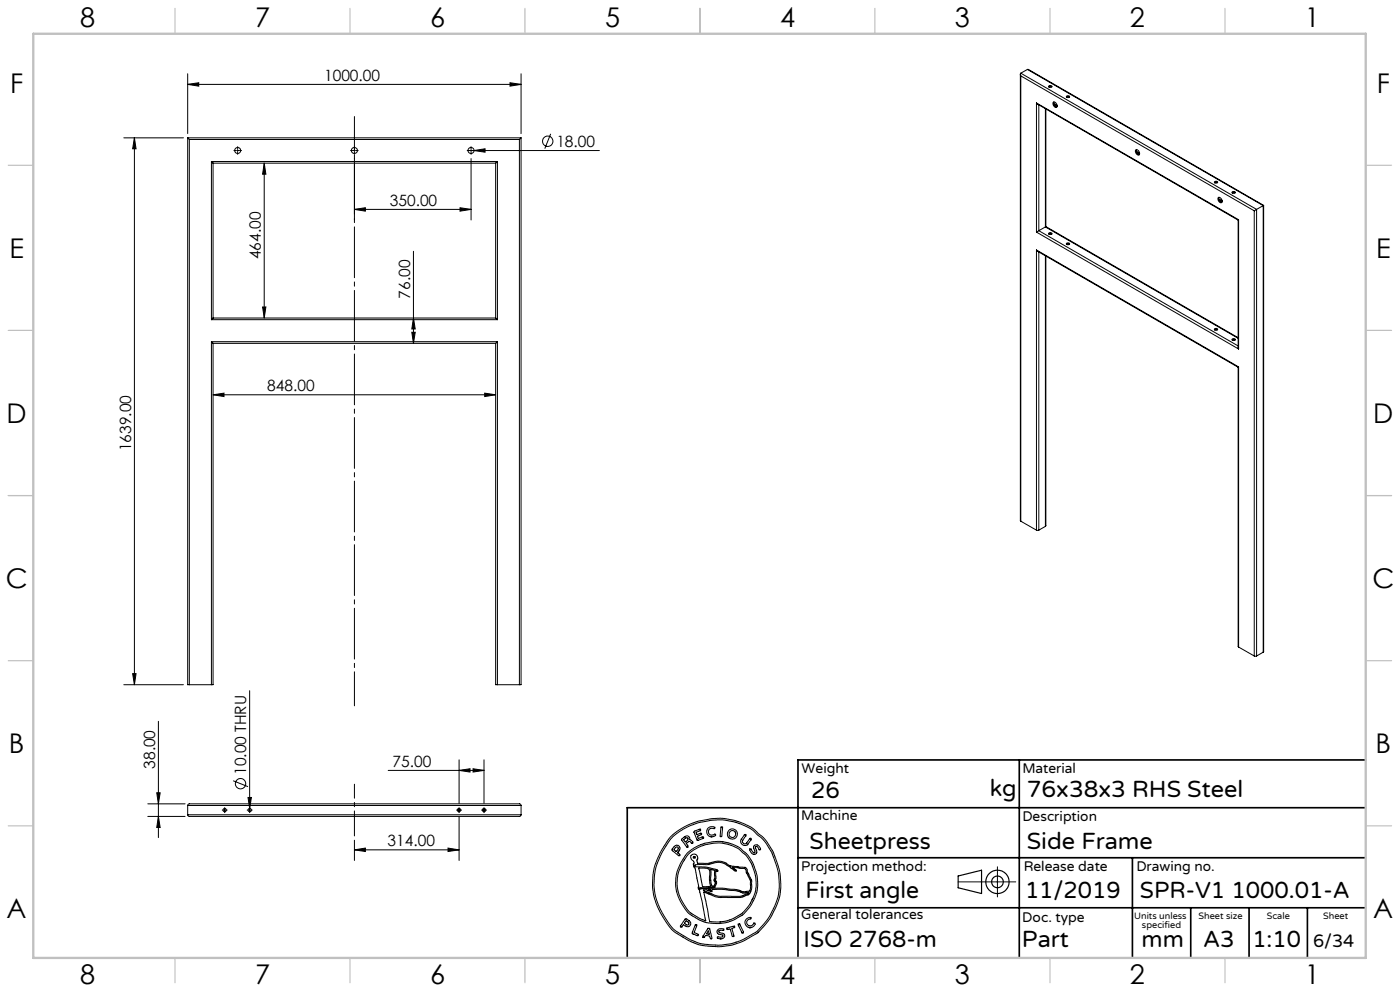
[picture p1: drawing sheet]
<svg xmlns="http://www.w3.org/2000/svg" width="420mm" height="297mm" viewBox="0 0 420 297" stroke-linecap="round" stroke-linejoin="round" font-family="sans-serif">
<g fill="none" stroke="#000" stroke-width=".3">
<path d="M56.3 25.3l3.3-.5v1zM56.3 22.1v17.9M56.3 25.3h100M153 24.8l3.3 .5-3.3 .5zM156.3 22.1v17.9M306.1 22.3l.1 133.9M306.2 21.9v.9M306.2 21.9l70.8 40.9M306.2 22.8l70.1 40.4M306.2 22.8v133.4M308.2 20.8l70.9 40.8M308.2 20.8l-2 1.1"/>
<path d="M308.2 20.8l70.8 40.8M310.9 30.9l60.5 35.1M310.9 30.9v38.7M310.9 30.9l60.7 35M311.6 31.4v37.7M313.6 32.6v35.4M313.8 32.7v35.2M314.6 26l.4-.1 .6 .1M314.7 25.7l.4-.1a.33 .33 0 0 1 .5 .3 .33 .33 0 0 1-.5 .3 .32 .32 0 0 1-.4-.1 .32 .32 0 0 1 0-.4zM316 30.6a.97 .97 0 0 1 1 .5 .97 .97 0 0 1-.2 1.1l-.8-.6zM316.1 31l1 .6M316.2 30.5v1l.3 .4 .5 .2"/>
<path d="M316.2 31.4l.9 .5M319.9 29.1l.4-.2 .6 .2M320 28.8l.5-.1a.3 .3 0 0 1 .3 .1 .3 .3 0 0 1 0 .4h-.8zM37.1 41.3h17.9M40.3 41.3v163.9M40.3 41.3l.5 3.3h-1zM56.3 41.3l.5 .5M56.3 41.3v163.9h.5M56.3 41.3h100M56.8 41.8h99M56.8 41.8v163.4M63.4 48.4l.5 .5"/>
<path d="M63.4 48.4v47.4M63.4 48.4h85.8M63.9 48.9v46.4M63.9 48.9h84.8M70.2 45.1h.6M71 45.1h.6M71.3 44v.6M71.3 44.8v.6M71.3 45.6v.6M71.8 45.1h.7M79.3 48.9l.5 3.3h-1zM79.3 48.9v46.4"/>
<path d="M105.2 45.1h.6M106 45.1h.6M106.3 44v.6M106.3 44.8v.6M106.3 45.6v.6M106.3 47.5v18.4M106.8 45.1h.7M140.2 45.1h39.6M141.3 44v.6M141.3 44.8v.6M141.3 45.6v.6M141.3 47.5v18.4"/>
<path d="M142.2 45.1l3.3-.5v1zM148.7 48.9v46.4M149.2 48.4l-.5 .5M149.2 48.4v47.4M155.8 41.8v163.4M156.3 41.3l-.5 .5M156.3 41.3v163.9h-.5M165.2 40.1l-1.8 4.5M340.8 44.9a.9 .9 0 0 1 .9 .5 .9 .9 0 0 1-.2 1.1l-.8-.8zM340.9 45.3l1 .6M340.9 44.8l-.1 .5 .3 .6 .7 .5M340.9 45.6l1 .6"/>
<path d="M364.3 54.7h1M364.4 54.5l.3-.2a.37 .37 0 0 1 .5 .1 .37 .37 0 0 1 0 .5 .37 .37 0 0 1-.5 0l-.4-.2zM365.5 59.2a.99 .99 0 0 1 .9 .5 .99 .99 0 0 1 0 1.1l-.9-.7zM365.6 59.5l1 .6M365.7 59.1v.9l.3 .5 .5 .1M365.7 59.9l.9 .6M369.6 57.8h1M369.7 57.5l.3-.1a.36 .36 0 0 1 .5 .1 .36 .36 0 0 1 0 .5 .36 .36 0 0 1-.5 0l-.4-.3zM106.3 62.8l3.3-.5v1zM106.3 62.8h35M124 75.3v27.6M138 62.3l3.3 .5-3.3 .5z"/>
<path d="M310.9 74.9l.4 .4 60.1 34.8M310.9 74.9l60.7 35.1M310.9 74.9v84M310.9 69.6l60.7 35M311.6 69.1l-.7 .5M311.6 69.1l59.8 34.6M311.6 75.5v83.4M313.6 68l-2 1.1M313.6 68l57.8 33.4M313.6 76.7v81.1M313.8 67.9l-.2 .1M313.8 76.8l-.2 81"/>
<path d="M313.8 67.9l57.6 33.3M314.6 70.1l.4-.1 .6 .1M314.7 69.8l.4-.1a.33 .33 0 0 1 .5 .3 .33 .33 0 0 1-.5 .3 .32 .32 0 0 1-.4-.1 .32 .32 0 0 1 0-.4zM319.9 73.2l.4-.2 .6 .2M320 72.9l.5-.1a.3 .3 0 0 1 .3 .1 .3 .3 0 0 1 0 .4h-.4a.33 .33 0 0 1-.4 0 .33 .33 0 0 1 0-.4zM371.4 66l.2 38.6M371.6 65.9l-.2 .1M371.6 65.9v38.7M376.3 63.2v133.4M377 62.8l-.7 .4M377 62.8v133.8M379 61.6l-2 1.2"/>
<path d="M379 61.6v133.9M379.1 61.6h-.1M379.1 61.6l-.1 133.9M63.4 95.8h85.8M63.9 95.3l-.5 .5M63.9 95.3h84.8M78.8 92h1l-.5 3.3zM123.5 99.6h1.1l-.6 3.3zM124 95.3l.6 3.3h-1.1zM148.7 95.3l.5 .5M364.3 98.8h1M364.4 98.5l.4-.1a.32 .32 0 0 1 .5 .3 .32 .32 0 0 1-.5 .3l-.5-.2z"/>
<path d="M63.4 102.4l.5 .5M63.4 102.4v102.8M63.4 102.4h85.8M63.9 118.3l3.3-.5v1zM63.9 118.3h84.8M63.9 102.9v102.3h-.5M63.9 102.9h84.8M145.4 117.8l3.3 .5-3.3 .5zM148.7 102.9v102.3h.5M149.2 102.4l-.5 .5M149.2 102.4v102.8M369.6 101.9l.6-.2 .4 .2"/>
<path d="M369.7 101.6l.3-.1a.36 .36 0 0 1 .5 .1 .36 .36 0 0 1 0 .4 .36 .36 0 0 1-.5 .1l-.4-.3zM371.4 110.1l.2 83.8M371.6 110l-.2 .1M371.6 110v83.9M306.2 156.2l4.7 2.7M310.9 158.9h.7M313.6 157.8l-2 1.1M371.6 193.9l4.7 2.7M376.3 196.6h.7M379 195.5l-2 1.1M37.1 205.2h17.9M39.8 201.9h1l-.5 3.3z"/>
<path d="M47.5 216.2v34.8M56.8 205.2h6.6M74.9 207v36.6M149.2 205.2h6.6M47 237.6h1l-.5 3.3zM70 234l4.4 1.8M74.4 239h1l-.5 3.3zM116.5 230.9h28.7M137.7 230.9l3.3-.5v1zM137.7 227.7v13.1M141.9 230.4l3.3 .5-3.3 .5zM145.2 227.7v13.1"/>
<path d="M44.3 240.9h11.2M44.3 244.7h11.2M47.5 244.7l.5 3.3h-1zM56.3 241.4l.4-.5h99.2l.4 .5M56.3 244.2l.4 .5h99.2l.4-.5M56.3 241.4v2.8M56.3 241.4h100M56.3 244.2h100M66.7 242.8h.2M67.2 242.8h.5M67.4 242v.3M67.4 242.5v.6"/>
<path d="M67.4 243.3v.3M67.9 242.8h.3M74.2 242.8h.2M74.6 242.8h.6M75.4 242.8h.3M106.3 254.7l3.3-.5v1zM106.3 251.8v6.1M106.3 254.7h31.4M134.4 254.2l3.3 .5-3.3 .5zM136.9 242.8h.3M137.4 242.8h.6M137.7 242v.3"/>
<path d="M137.7 242.5v.6M137.7 243.3v.3M137.7 244.8v13.1M138.2 242.8h.3M144.5 242.8h.2M145 242.8h.5M145.2 242v.3M145.2 242.5v.6M145.2 243.3v.3M145.7 242.8h.3M156.3 241.4v2.8M201.2 250.8l3.2-2.5 3.4-1.6 1.8-.6 3.4-.7 3.2-.2 4.1 .6 3.3 1.2 2.4 1.4 3.1 2.6 2.7 4.1 1.5 4 .7 2.8 .2 4.3-.5 3.2-2.2 5.1-1.7 2.3-2.5 2.8-3.9 2.2-2.4 1-2.1 .6-3.7 .3-4.1-.3-2.1-.5-3-1.4-4.5-2.9-2.2-3.1-2.1-3.9-1-2.8-.4-2.8 .1-3.9 .7-3.3 2-4.3z"/>
<path d="M201.8 250.8l3.3-2.4 3.5-1.5 4.6-1.1 3.7-.1 3.6 .7 3.8 1.5 1.4 .8 3.2 2.9 2.6 3.9 1.2 3.2 .9 3.2 .2 4.2-.5 3-.9 2.6-1.3 2.6-1.2 1.7-2.9 3.3-4.1 2.3-3.4 1.2-3 .4h-2.8l-3.5-.4-2.8-1-4.2-2.5-1.7-1.4-2.3-3.4-1.7-3.3-1-3.1-.3-3.2 .3-3.7 .6-2.4 1.8-3.8zM202.4 253.6l.8-.3 .7 .6v.7l-.6 .9 .7 .6-.1 .3h-.3l-2-1.6zM202.7 254l.5-.2 .3 .4-.6 1-.7-.5zM204.5 251.4l1.2-.8h.7l.5 .5v.6l.5 .1 .5 .8-.3 .2-.7-.6-.4 .1-.6 .4 .5 .8-.3 .4-1.6-2.1zM205.1 251.6l.9-.6 .4 .3v.4l-.8 .6zM206.1 253.9h.1M206.4 256.1l1.9-1.5 3.3-1.5 3.6-.5 3.1 .4 3.1 1.3 2 1.6 1.9 2.7 .8 1.9 .7 2.7-.1 3.7-.8 2.2-1.7 2.9-1.6 1.8-3.1 1.7-1.8 .6-1.8 .2-2.4-.1a.7 .7 0 0 1-.8-.9l-1.6-8 4.5 1.7 6.9-.1 2.1-.8 .5-.7 .4-1.3v-2.2l-1.3-2.5-.1-.9-.5-.5-4.5-.5-1.7-1-1.5-.4-1.3 .1-2.1 .6h-3.2l-.2-1.1 .2-.6-.2-.7-.7-.4-.9 .2-.3 .4 .1 .6 .9 1-.1 1.4 .5 .7 1 5.3-.2 .6 .4 .5 .3 1.1 1.6 8.2-1.4-.6-3.1-1.8-.8-.7-2-3.1-1.1-3-.2-2.4 .4-2.8 1.1-2.8zM208.2 249.2l1.9-.7v.5l-1.3 .4v.3l.3 .5 1.1-.5 .3 .2-.1 .3-1.2 .4 .3 .7 1.3-.5 .2 .1v.3l-1.8 .6zM209.3 251.9h.1M212.4 248.2l.9-.4 1.1 .1-.1 .5-.9-.2-.6 .3-.3 .9 .6 .8 .8 .1 .6-.3 .2 .4-1 .4-1.2-.3-.5-1.1zM213.3 250.8h.1M216.4 247.8h.2l.2 .4-.3 2.4-.3 .2-.2-.4z"/>
<path d="M223.3 250.2l.4-.1 .1 .3-1.1 1.6 .4 .8h.7l1.2-1.6 .4 .2-1 1.6-.6 .4-1.1-.3-.5-.9 .2-.7zM224.9 254.5l.3-.1 .6 .9 .6 .2-.3-1.8 .5-.5 .8 .2 .8 1-.3 .3-.7-1h-.5l-.1 .4 .4 1.4-.6 .6-1-.5zM226.1 256h.1M299.2 259.8v9M202.9 266.9l-.2-2.4 .3-3 1.1-2.6 1.6-2.6 1.5-1.5 2.2-1.3 2-.8 2.4-.4 2.3-.1 2.3 .4 3.4 1.4 2.2 1.9 1.2 1.7 .9 1.7 1.1 3.3 .1 2.8-.2 1.8-.6 1.8-1.5 2.7-2.4 2.6-2.7 1.5-2.3 .8-2.8 .2-3.1-.3-2-.8-2.4-1.5-1.1-.8-1.7-2.6-1-2-.6-1.9M205.6 275.4l.3-.1 1.1 .9 .2 1-.4 .4-.7 .1-1.1-.6-.5 .7h-.3v-.3zM205.8 275.9l.9 .6-.1 .6-.4 .1-.9-.5zM208.6 277.2l.3-.1 .2 .3-.9 2.1 1.2 .5 .1 .2-.2 .3-1.7-.8zM210.1 266.4h.1M210.2 266.4l6.5-.2 4.2 .4 2.2 .7h.4M211 266.7h1l1.5 .5 .1-.6 3-.1 4.4 .5 2 .7 1.7-.2-.5 .4-2.1 .7h-6l-1.9-.4-3.1-1.2zM212 260.3l-2.4-.2 1.1 5.6 2.5-.1-.4-1.9 .1-2.6-.2-.7-.7-.1"/>
<path d="M212.4 278.2l.5 .2 .7 2.6-.2 .3h-.3l-.2-.7-.2-.1-1-.2-.4 .6-.4-.1zM212.5 278.9l.3 1.1-.9-.1zM212.6 266.6h-.1M212.7 266.6h.5l.1 .2zM213.1 260.6l1.4 .2v2.3l-.3 .8 .4 .7-.4 .9-.3 .1h-.3l-.3-1v-3.1zM214.8 260.9l.1 .1M214.8 261v2.2l-.2 .6 .4 .5v.4l-.5 1-.6 .3-4.1 .1 .3 .3M214.9 261l.3 .2 .2-.3-.6-.3-2.7-.7-3.5-.2-.2-.5 3.8-.1 2.5-.6 1.2-.1 1.5 .5 3.3 2.2 .2-.3-1.2-.8 3.8 .3 1.7 3.9v1.8l-.3 1.1-1.4 .2M215.2 278.8l.8-.5 1.1 .2-.1 .4-.9-.1-.5 .3 .2 .4 1.5 .5 .1 .6-.4 .6-1 .2-.8-.3 .2-.4 1 .2 .5-.3-.1-.4-1.5-.5-.2-.4zM216 276.3h.1M218.1 278.2l2.1-.7 .2 .2-.1 .3-.8 .2 .7 2.2-.1 .3-.5-.2-.6-2.1-.8 .2zM221.5 277l.4-.1 1.1 2.4v.2h-.4z"/>
<path d="M222.7 279.6h.1M223.5 267.3h.1M223.9 275.4l1.3-.4v.3l-.6 .3-.5 .4v.9l.5 .6h.6l1.2-.9 .2 .3-.4 .6-1.1 .6-1.1-.5-.5-1zM224.9 278h.1M287.4 264.3h17.3M213.2 281.3h.1M216 281.4h.1"/>
<circle cx="71.3" cy="45.1" r=".9"/>
<circle cx="106.3" cy="45.1" r=".9"/>
<circle cx="141.3" cy="45.1" r=".9"/>
<circle cx="164.3" cy="42.3" r="1.56"/>
<circle cx="72.2" cy="234.9" r="1.55"/>
<circle cx="67.4" cy="242.8" r=".51"/>
<circle cx="74.9" cy="242.8" r=".51"/>
<circle cx="137.7" cy="242.8" r=".51"/>
<circle cx="145.2" cy="242.8" r=".51"/>
<circle cx="208.3" cy="256.9" r=".26"/>
<circle cx="219.7" cy="250" r="1.51"/>
<circle cx="219.7" cy="250" r="1.01"/>
</g>
<g fill="none" stroke="#000" stroke-width=".35">
<path d="M287.4 262.5l7.1-1.7v7l-7.1-1.7z"/>
<circle cx="299.2" cy="264.3" r="3.5"/>
<circle cx="299.2" cy="264.3" r="1.75"/>
</g>
<path d="M106.3 250.5v-15.5" fill="none" stroke="#000" stroke-width=".3" stroke-dasharray="15.2 1.3 1.3 1.3" stroke-dashoffset="7.8"/>
<path d="M106.3 34.9v176.6" fill="none" stroke="#000" stroke-width=".3" stroke-dasharray="15.2 1.3 1.3 1.3" stroke-dashoffset="5"/>
<path d="M305.8 227.7v59.2M409.7 227.7h-170.3v59.2M239.4 257.1h170.3M339.7 257.1v29.9M409.7 242.1h-221.5v45M239.4 272.1h170.3M357.2 272.1v14.8M374.7 272.1v14.8M392.2 272.1v14.8" fill="none" stroke="#000" stroke-width=".5"/>
<g fill="none" stroke="#c0c0c0" stroke-width=".35">
<path d="M52.5 2.5v7.5M105 2.5v7.5M157.5 2.5v7.5M210 2.5v7.5M262.5 2.5v7.5M315 2.5v7.5M367.5 2.5v7.5M2.5 49.5h7.5M410 49.5h7.5M2.5 99h7.5M410 99h7.5M2.5 148.5h7.5"/>
<path d="M410 148.5h7.5M2.5 198h7.5M410 198h7.5M2.5 247.5h7.5M410 247.5h7.5M52.5 287v7.5M105 287v7.5M157.5 287v7.5M210 287v7.5M262.5 287v7.5M315 287v7.5M367.5 287v7.5"/>
</g>
<path d="M10 10.1h399.7v277h-399.7z" fill="none" stroke="#c0c0c0" stroke-width=".7"/>
<g fill="#000">
<path d="M142.2 45.1l3.3-.5v1zM74.4 239h1l-.5 3.3z"/>
<path d="M56.3 25.3l3.3-.5v1zM153 24.8l3.3 .5-3.3 .5zM106.3 62.8l3.3-.5v1zM138 62.3l3.3 .5-3.3 .5zM63.9 118.3l3.3-.5v1zM145.4 117.8l3.3 .5-3.3 .5zM106.3 254.7l3.3-.5v1zM134.4 254.2l3.3 .5-3.3 .5z"/>
<path d="M124 95.3l.6 3.3h-1.1zM123.5 99.6h1.1l-.6 3.3zM79.3 48.9l.5 3.3h-1zM78.8 92h1l-.5 3.3zM47 237.6h1l-.5 3.3zM47.5 244.7l.5 3.3h-1z"/>
<path d="M39.8 201.9h1l-.5 3.3zM40.3 41.3l.5 3.3h-1z"/>
<path d="M141.9 230.4l3.3 .5-3.3 .5zM137.7 230.9l3.3-.5v1z"/>
</g>
<g font-size="8.1">
<text x="24" y="8">8</text>
<text x="76.5" y="8">7</text>
<text x="129" y="8">6</text>
<text x="181.5" y="8">5</text>
<text x="234" y="8">4</text>
<text x="286.5" y="8">3</text>
<text x="339" y="8">2</text>
<text x="391.5" y="8">1</text>
<text x="3" y="27.7">F</text>
<text x="413" y="27.7">F</text>
<text x="2.8" y="77.2">E</text>
<text x="412.8" y="77.2">E</text>
<text x="2" y="126.7">D</text>
<text x="412" y="126.7">D</text>
<text x="1.7" y="176.2">C</text>
<text x="411.7" y="176.2">C</text>
<text x="2.7" y="225.7">B</text>
<text x="412.7" y="225.7">B</text>
<text x="2" y="275.2">A</text>
<text x="412" y="275.2">A</text>
<text x="24" y="295">8</text>
<text x="76.5" y="295">7</text>
<text x="129" y="295">6</text>
<text x="181.5" y="295">5</text>
<text x="234" y="295">4</text>
<text x="286.5" y="295">3</text>
<text x="339" y="295">2</text>
<text x="391.5" y="295">1</text>
</g>
<g font-size="7.1">
<text x="243.3" y="239.1">26</text>
<text x="297" y="238.5">kg</text>
<text x="308" y="239">76x38x3 RHS Steel</text>
<text x="242.9" y="254.4">Sheetpress</text>
<text x="308" y="254.4">Side Frame</text>
<text x="241.6" y="269.2">First angle</text>
<text x="307.5" y="269.2">11/2019</text>
<text x="342" y="269.2">SPR-V1 1000.01-A</text>
<text x="241.1" y="283.7">ISO 2768-m</text>
<text x="306.6" y="283.9">Part</text>
<text x="342.5" y="283.9">mm</text>
<text x="360.9" y="283.9">A3</text>
<text x="375.7" y="283.9">1:10</text>
</g>
<text font-size="5.4" x="393.9" y="283.7">6/34</text>
<g font-size="4.7">
<text x="97.2" y="24.3">1000.00</text>
<text x="166.9" y="44">18.00</text>
<text x="117" y="61.7">350.00</text>
<text x="78.3" y="77.7" transform="rotate(-90 78.3 77.7)">464.00</text>
<text x="123.1" y="89.5" transform="rotate(-90 123.1 89.5)">76.00</text>
<text x="80.2" y="117.3">848.00</text>
<text x="39.3" y="135.2" transform="rotate(-90 39.3 135.2)">1639.00</text>
<text x="46.5" y="230.4" transform="rotate(-90 46.5 230.4)">38.00</text>
<text x="73.9" y="232.3" transform="rotate(-90 73.9 232.3)">10.00 THRU</text>
<text x="117.8" y="229.9">75.00</text>
<text x="116.3" y="253.7">314.00</text>
</g>
<g font-size="4.2">
<text x="240.5" y="231.7">Weight</text>
<text x="306.7" y="231.7">Material</text>
<text x="240.4" y="245.9">Machine</text>
<text x="306.7" y="246.1">Description</text>
<text x="240.4" y="261.1">Projection method:</text>
<text x="307.1" y="261">Release date</text>
<text x="340.9" y="261">Drawing no.</text>
<text x="240.4" y="275.6">General tolerances</text>
<text x="306.7" y="276.3">Doc. type</text>
</g>
<g font-size="2.8">
<text x="340.3" y="275.3">Units unless</text>
<text x="359.6" y="275.3">Sheet size</text>
<text x="380" y="275.3">Scale</text>
<text x="396.9" y="275.3">Sheet</text>
<text x="342.6" y="278.2">specified</text>
</g>
</svg>
